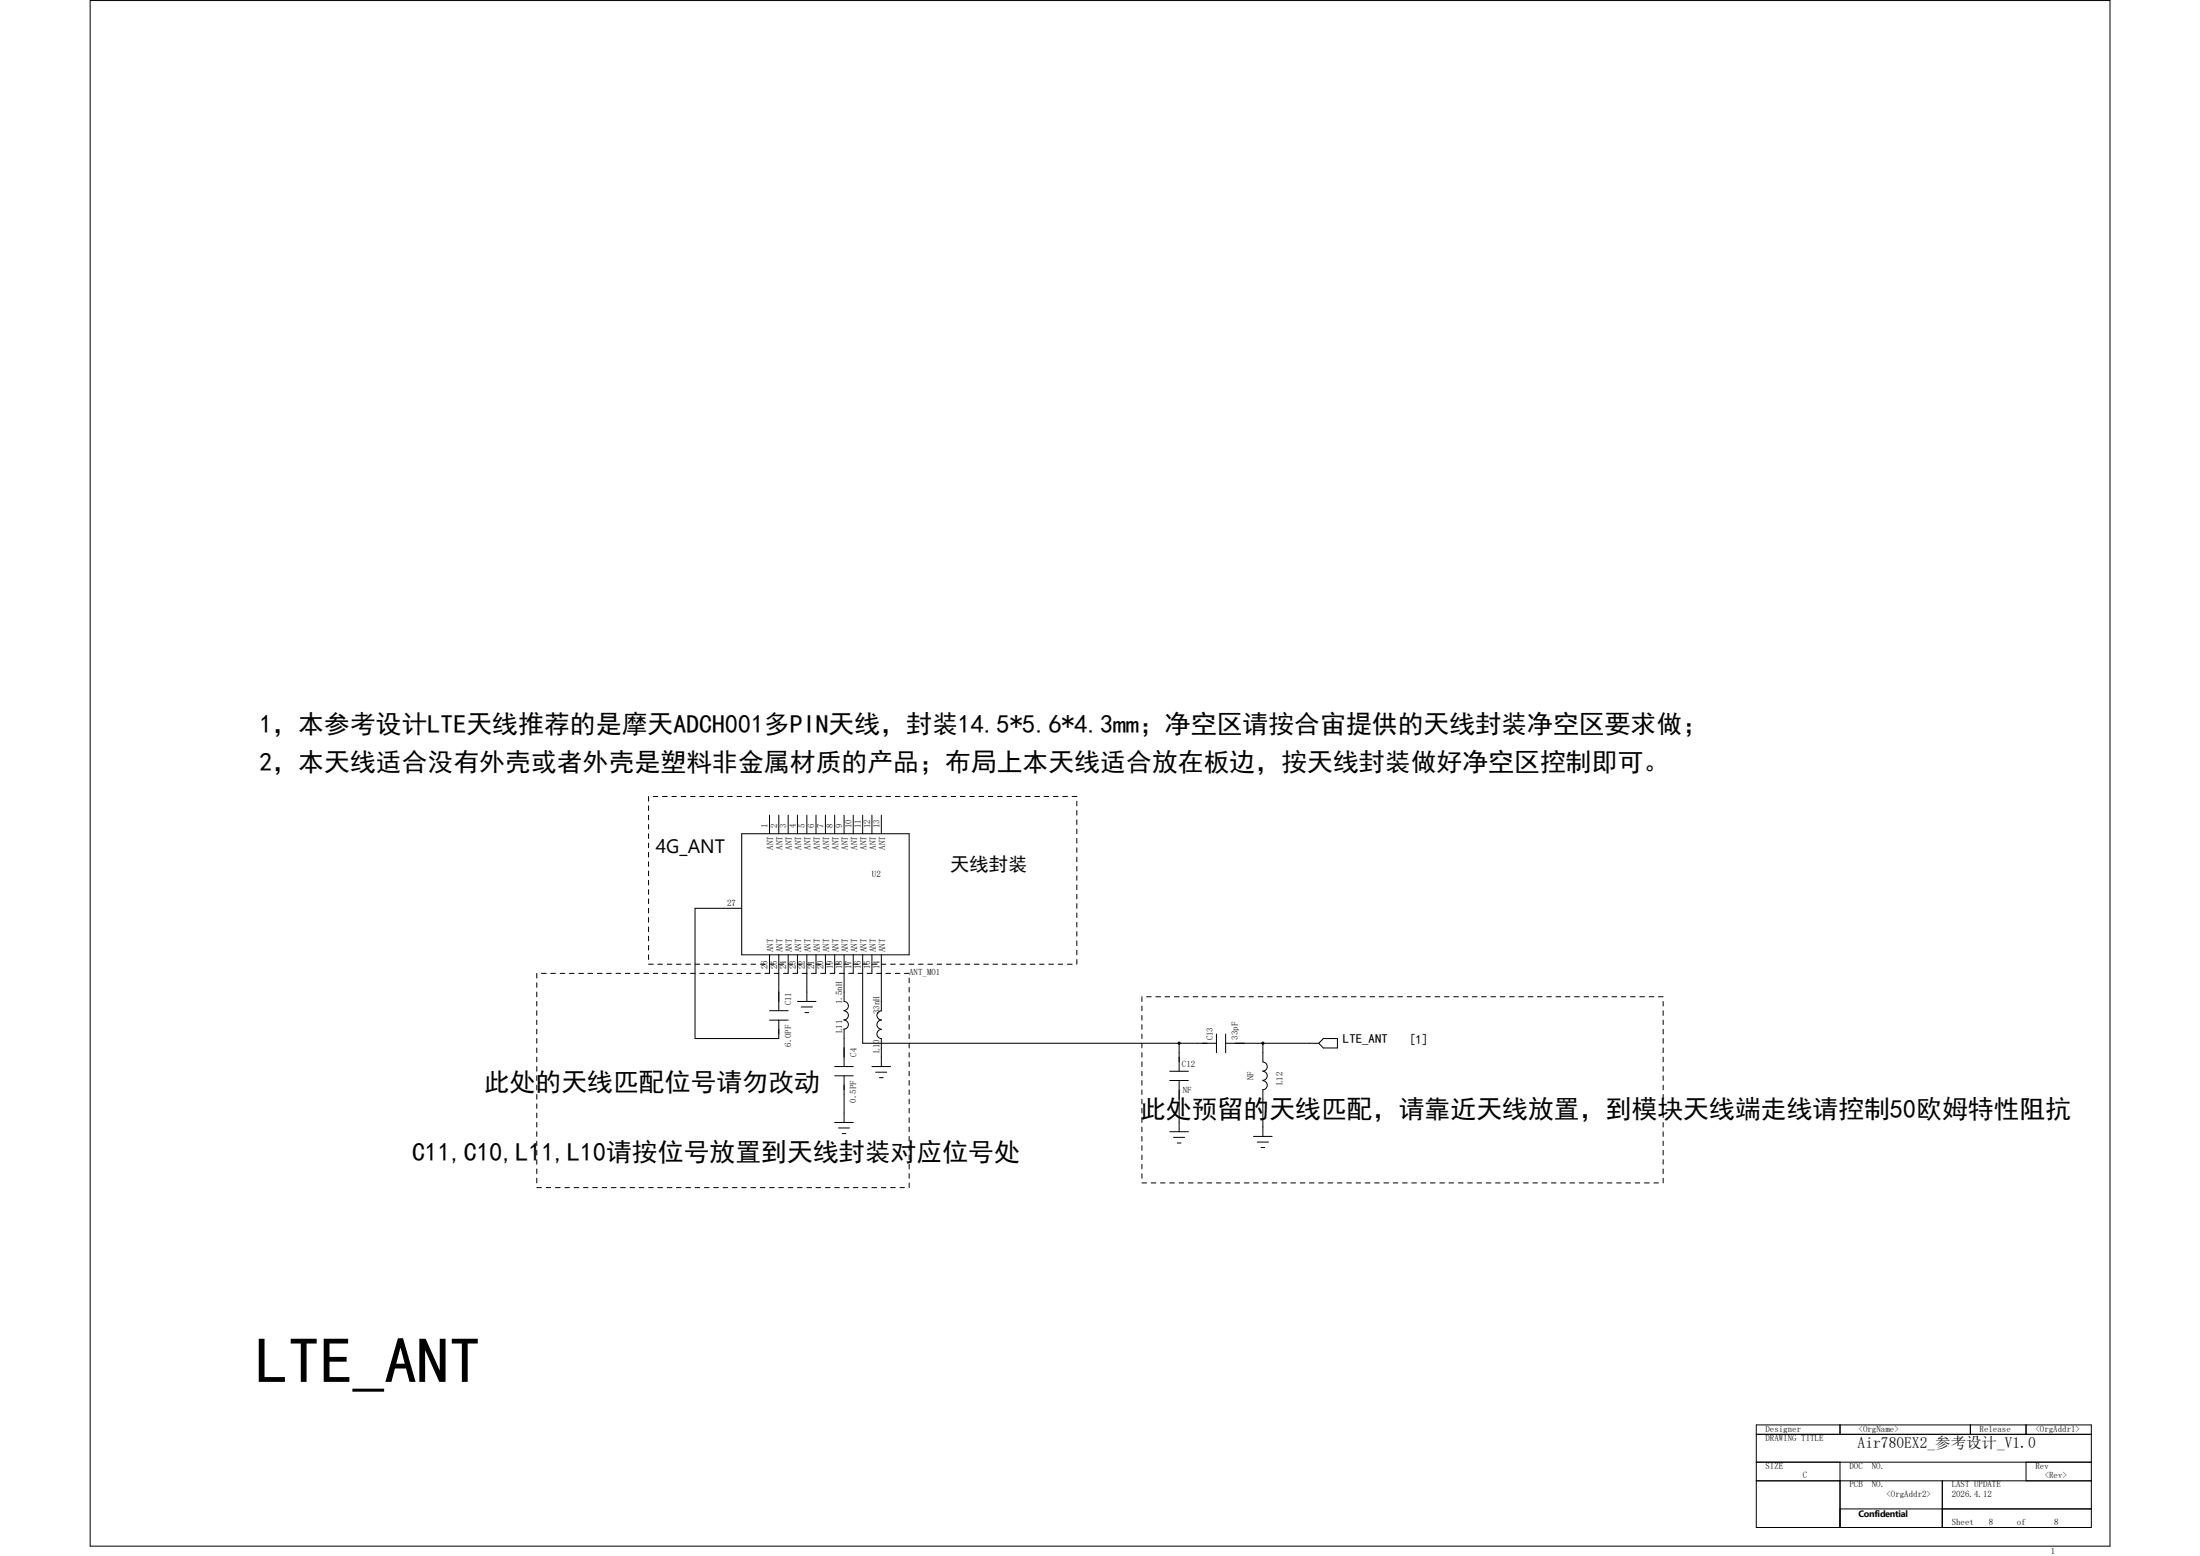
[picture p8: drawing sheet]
<svg xmlns="http://www.w3.org/2000/svg" width="297mm" height="210mm" viewBox="0 0 297 210" stroke-linecap="round" stroke-linejoin="round" font-family="sans-serif">
<g fill="none" stroke="#000" stroke-width=".14">
<path d="M12.2 .1h272.7v208.6h-272.7zM87.6 107.5v.6M87.6 108.8v.6M87.6 110v.6M87.6 111.3v.6M87.6 112.5v.7M87.6 113.8v.6M87.6 115v.7M87.6 116.3v.6M87.6 117.6v.6M87.6 118.8v.6M88.2 107.5h.6"/>
<path d="M89.4 107.5h.7M90.7 107.5h.6M91.9 107.5h.7M93.2 107.5h.6M94.5 107.5h.6M95.7 107.5h.7M97 107.5h.6M98.2 107.5h.7M99.5 107.5h.6M100.1 112.5h22.6v16.4h-22.6zM100.7 107.5h.7M102 107.5h.6"/>
<path d="M103.3 107.5h.6M103.9 110v2.5M104.5 107.5h.6M105.1 110v2.5M105.8 107.5h.6M106.4 110v2.5M107 107.5h.7M107.7 110v2.5M108.3 107.5h.6M108.9 110v2.5M109.6 107.5h.6M110.2 110v2.5"/>
<path d="M110.8 107.5h.6M111.4 110v2.5M112.1 107.5h.6M112.7 110v2.5M113.3 107.5h.7M114 110v2.5M114.6 107.5h.6M115.2 110v2.5M115.8 107.5h.7M116.5 110v2.5M117.1 107.5h.6M117.7 110v2.5"/>
<path d="M118.3 107.5h.7M119 110v2.5M119.6 107.5h.6M120.9 107.5h.6M122.1 107.5h.6M123.4 107.5h.6M124.6 107.5h.7M125.9 107.5h.6M127.1 107.5h.7M128.4 107.5h.6M129.6 107.5h.7M130.9 107.5h.6"/>
<path d="M132.2 107.5h.6M133.4 107.5h.6M134.7 107.5h.6M135.9 107.5h.7M137.2 107.5h.6M138.4 107.5h.7M139.7 107.5h.6M140.9 107.5h.7M142.2 107.5h.7M143.5 107.5h.6M144.7 107.5h.7M145.4 108.1v.7"/>
<path d="M145.4 109.4v.6M145.4 110.6v.7M145.4 111.9v.6M145.4 113.2v.6M145.4 114.4v.6M145.4 115.7v.6M145.4 116.9v.7M145.4 118.2v.6M145.4 119.4v.7M72.5 131.4v.6M72.5 132.6v.7M72.5 133.9v.6"/>
<path d="M72.5 135.2v.6M72.5 136.4v.6M72.5 137.7v.6M72.5 138.9v.7M73.1 131.4h.6M74.3 131.4h.7M75.6 131.4h.7M76.9 131.4h.6M78.1 131.4h.7M79.4 131.4h.6M80.6 131.4h.7M81.9 131.4h.6"/>
<path d="M83.2 131.4h.6M84.4 131.4h.6M85.7 131.4h.6M86.9 131.4h.7M87.6 120.1v.6M87.6 121.3v.7M87.6 122.6v.6M87.6 123.8v.7M87.6 125.1v.6M87.6 126.3v.7M87.6 127.6v.6M87.6 128.9v.6"/>
<path d="M87.6 130.1h.6M88.2 131.4h.6M88.8 130.1h.6M89.4 131.4h.7M90.1 130.1h.6M90.7 131.4h.6M91.3 130.1h.6M91.9 131.4h.7M92.6 130.1h.6M93.2 131.4h.6M93.8 130.1h.7M94.5 131.4h.6"/>
<path d="M95.1 130.1h.6M95.7 131.4h.7M96.4 130.1h.6M97 131.4h.6M97.6 130.1h.6M98.2 131.4h.7M98.9 130.1h.6M99.5 131.4h.6M100.1 130.1h.6M100.1 122.6h-6.3v17.6h11.3v-2.5M100.7 131.4h.7M101.4 130.1h.6"/>
<path d="M102 131.4h.6M102.6 130.1h.7M103.9 128.9v2.5h-.6M103.9 130.1h.6M103.9 137.7h2.5M103.9 136.4h2.5M104.5 131.4h.6M105.1 130.1h.7M105.1 128.9v7.5M106.4 128.9v2.5h-.6M106.4 130.1h.6M107.7 128.9v2.5h-.7"/>
<path d="M107.7 130.1h.6M107.7 135.2h2.5M108.2 135.9h1.5M108.3 131.4h.6M108.7 136.7h.5M108.9 130.1h.7M108.9 128.9v6.3M110.2 128.9v2.5h-.6M110.2 130.1h.6M111.4 128.9v2.5h-.6M111.4 130.1h.7M112.7 128.9v2.5h-.6"/>
<path d="M112.7 130.1h.6M113.3 131.4h.7M113.9 135.1a.6 .6 0 0 1 .6 .7 .6 .6 0 0 1-.6 .6M113.9 136.4a.6 .6 0 0 1 .6 .6 .6 .6 0 0 1-.6 .6M113.9 137.7a.6 .6 0 0 1 .6 .6 .6 .6 0 0 1-.6 .6M114 130.1h.6M114 128.9v6.3M114 138.9v5M115.2 128.9v2.5h-.6M115.2 130.1h.6M115.8 131.4h.7M116.5 130.1h.6"/>
<path d="M116.5 128.9v11.9h47.7M117.7 128.9v2.5h-.6M117.7 130.1h.6M118.3 131.4h.7M119 130.1h.6M119 128.9v7.5M119 139a.6 .6 0 0 0-.6 .6 .6 .6 0 0 0 .6 .6v3.7M119 137.7a.6 .6 0 0 0-.6 .6 .6 .6 0 0 0 .6 .6M119 136.5a.6 .6 0 0 0-.6 .5 .6 .6 0 0 0 .6 .6M119.6 131.4h.6M120.2 130.1h.7M120.9 131.4h.6"/>
<path d="M121.5 130.1h.6M122.1 131.4h.6M122.7 132v.6M122.7 133.3v.6M122.7 134.5v.7M122.7 135.8v.6M122.7 137v.7M122.7 138.3v.6M122.7 139.6v.6M122.7 130.1h.7M124 130.1h.6M125.3 130.1h.6"/>
<path d="M126.5 130.1h.6M127.8 130.1h.6M129 130.1h.6M130.3 130.1h.6M131.5 130.1h.7M132.8 130.1h.6M134 130.1h.7M135.3 130.1h.6M136.6 130.1h.6M137.8 130.1h.6M139.1 130.1h.6M140.3 130.1h.6"/>
<path d="M141.6 130.1h.6M142.9 130.1h.6M144.1 130.1h.6M145.4 120.7v.6M145.4 122v.6M145.4 123.2v.6M145.4 124.5v.6M145.4 125.7v.6M145.4 127v.6M145.4 128.2v.7M145.4 129.5v.6M154.2 134.5v.7"/>
<path d="M154.2 135.8v.6M154.2 137v.7M154.2 138.3v.6M154.2 139.6v.6M154.8 134.5h.6M156 134.5h.7M157.3 134.5h.6M158.5 134.5h.7M159.8 134.5h.6M161.1 134.5h.6M162.3 134.5h.7M163.6 134.5h.6"/>
<path d="M164.2 139.6v2.5M164.8 134.5h.7M165.5 139.6v2.5M166.1 134.5h.6M167.3 134.5h.7M168.6 134.5h.6M169.9 134.5h.6M171.1 134.5h.6M172.4 134.5h.6M173.6 134.5h.7M174.9 134.5h.6M176.2 134.5h.6"/>
<path d="M177.4 134.5h.6M178.6 134.5h.7M179.9 134.5h.7M181.2 134.5h.6M182.4 134.5h.7M183.7 134.5h.6M184.9 134.5h.7M186.2 134.5h.6M187.5 134.5h.6M188.7 134.5h.6M190 134.5h.6M191.2 134.5h.7"/>
<path d="M192.5 134.5h.6M193.7 134.5h.7M195 134.5h.6M196.2 134.5h.7M197.5 134.5h.6M198.8 134.5h.6M200 134.5h.6M201.3 134.5h.6M202.5 134.5h.7M203.8 134.5h.6M205 134.5h.7M206.3 134.5h.6"/>
<path d="M207.5 134.5h.7M208.8 134.5h.6M210.1 134.5h.6M211.3 134.5h.6M212.6 134.5h.6M213.8 134.5h.7M215.1 134.5h.6M216.4 134.5h.6M217.6 134.5h.6M218.9 134.5h.6M220.1 134.5h.7M221.4 134.5h.6"/>
<path d="M222.6 134.5h.7M223.9 134.5h.6M224.5 135.2v.6M224.5 136.4v.6M224.5 137.7v.6M224.5 138.9v.7M72.5 140.2v.6M72.5 141.4v.7M72.5 142.7v.6M72.5 143.9v.7M72.5 145.2v.6M72.5 146.5v.6"/>
<path d="M72.5 147.7v.6M72.5 149v.6M72.5 150.2v.7M72.5 151.5v.6M72.5 152.7v.7M72.5 154v.6M72.5 155.2v.7M72.5 156.5v.6M72.5 157.8v.6M72.5 159v.6M112.7 145.2h2.5M112.7 143.9h2.5"/>
<path d="M112.7 151.5h2.5M113.2 152.2h1.5M113.7 153h.5M114 145.2v6.3M117.7 143.9h2.5M118.2 144.7h1.5M118.7 145.4h.5M122.7 140.8v.6M122.7 142.1v.6M122.7 143.3v.6M122.7 144.6v.6M122.7 145.8v.7"/>
<path d="M122.7 147.1v.6M122.7 148.3v.7M122.7 149.6v.6M122.7 150.9v.6M122.7 152.1v.6M122.7 153.4v.6M122.7 154.6v.6M122.7 155.9v.6M122.7 157.1v.7M122.7 158.4v.6M122.7 159.6v.7M154.2 140.8v.6"/>
<path d="M154.2 142.1v.6M154.2 143.3v.6M154.2 144.6v.6M154.2 145.8v.7M154.2 147.1v.6M154.2 148.3v.7M154.2 149.6v.6M154.2 150.9v.6M154.2 152.1v.6M154.2 153.4v.6M154.2 154.6v.6M154.2 155.9v.6"/>
<path d="M154.2 157.1v.7M154.2 158.4v.6M154.2 159.6h.6M155.4 159.6h.6M156.7 159.6h.6M157.9 159.6h.6M157.9 144.6h2.5M157.9 145.8h2.5M157.9 152.7h2.5M158.4 153.5h1.5M158.9 154.3h.5M159.2 159.6h.6"/>
<path d="M159.2 140.8v3.8M159.2 145.8v6.9M160.4 159.6h.7M161.7 159.6h.6M163 159.6h.6M164.2 159.6h.6M165.5 159.6h.6M165.5 140.8h12.5M166.7 159.6h.6M168 159.6h.6M169.2 159.6h.7M169.2 153.4h2.5"/>
<path d="M169.7 154.1h1.5M170.2 154.9h.5M170.5 159.6h.6M170.5 140.8v2.5M170.5 147.1v6.3M170.5 145.8a.6 .6 0 0 1 .6 .7 .6 .6 0 0 1-.6 .5M170.5 144.6a.6 .6 0 0 1 .6 .6 .6 .6 0 0 1-.6 .6M170.5 143.3a.6 .6 0 0 1 .6 .6 .6 .6 0 0 1-.6 .6M171.7 159.6h.7M173 159.6h.6M174.3 159.6h.6M175.5 159.6h.7"/>
<path d="M176.8 159.6h.6M178 159.6h.6M178.6 140.2h2v1.2h-2l-.6-.6zM179.3 159.6h.6M180.6 159.6h.6M181.8 159.6h.6M183.1 159.6h.6M184.3 159.6h.6M185.6 159.6h.6M186.8 159.6h.7M188.1 159.6h.6M189.3 159.6h.7"/>
<path d="M190.6 159.6h.6M191.9 159.6h.6M193.1 159.6h.6M194.4 159.6h.6M195.6 159.6h.6M196.9 159.6h.6M198.1 159.6h.7M199.4 159.6h.6M200.6 159.6h.7M201.9 159.6h.6M203.2 159.6h.6M204.4 159.6h.6"/>
<path d="M205.7 159.6h.6M206.9 159.6h.6M208.2 159.6h.6M209.4 159.6h.7M210.7 159.6h.6M211.9 159.6h.7M213.2 159.6h.6M214.5 159.6h.6M215.7 159.6h.7M217 159.6h.6M218.2 159.6h.7M219.5 159.6h.6"/>
<path d="M220.8 159.6h.6M222 159.6h.6M223.3 159.6h.6M224.5 140.2v.6M224.5 141.4v.7M224.5 142.7v.6M224.5 143.9v.7M224.5 145.2v.6M224.5 146.5v.6M224.5 147.7v.6M224.5 149v.6M224.5 150.2v.7"/>
<path d="M224.5 151.5v.6M224.5 152.7v.7M224.5 154v.6M224.5 155.2v.7M224.5 156.5v.6M224.5 157.8v.6M224.5 159v.6M72.5 160.3h.6M73.7 160.3h.6M75 160.3h.6M76.3 160.3h.6M77.5 160.3h.6"/>
<path d="M78.8 160.3h.6M80 160.3h.6M81.3 160.3h.6M82.5 160.3h.7M83.8 160.3h.6M85 160.3h.7M86.3 160.3h.6M87.6 160.3h.6M88.8 160.3h.6M90.1 160.3h.6M91.3 160.3h.6M92.6 160.3h.6"/>
<path d="M93.8 160.3h.7M95.1 160.3h.6M96.4 160.3h.6M97.6 160.3h.6M98.9 160.3h.6M100.1 160.3h.6M101.4 160.3h.6M102.6 160.3h.7M103.9 160.3h.6M105.1 160.3h.7M106.4 160.3h.6M107.7 160.3h.6"/>
<path d="M108.9 160.3h.7M110.2 160.3h.6M111.4 160.3h.7M112.7 160.3h.6M114 160.3h.6M115.2 160.3h.6M116.5 160.3h.6M117.7 160.3h.6M119 160.3h.6M120.2 160.3h.7M121.5 160.3h.6M237.1 192.3h45.2v13.9h-45.2z"/>
<path d="M237.1 193.6h45.2M237.1 197.3h45.2M237.1 199.9h45.2M248.4 192.3v1.3M248.4 197.3v8.9M262.2 199.9v6.3M266 192.3v1.3M273.5 192.3v1.3M273.5 197.3v2.6M248.4 203.6h33.9"/>
<circle cx="159.2" cy="140.8" r=".15"/>
<circle cx="170.5" cy="140.8" r=".15"/>
</g>
<path d="M34.9 180.7h.8v5.2h2.8v.6h-3.6zM39.2 180.7h3.6v.6h-1.4v5.2h-.8v-5.2h-1.4zM43.7 180.7h3.3v.6h-2.5v1.8h2.3v.7h-2.3v2.1h2.7v.6h-3.5zM47.6 187.4h4.3v.4h-4.3zM53.7 180.6h.7l1.7 5.9h-.8l-.5-1.8h-1.5l-.5 1.8h-.8zM54 182l-.5 2h1.1zM56.6 180.7h.9l1.8 4.2 .1-4.2h.8v5.8h-.9l-1.9-4.2v4.2h-.8zM61 180.7h3.5v.6h-1.4v5.2h-.7v-5.2h-1.4z" fill="#000"/>
<g fill="#000">
<circle cx="159.2" cy="140.8" r=".15"/>
<circle cx="170.5" cy="140.8" r=".15"/>
</g>
<g font-size="3.5">
<text x="35" y="99">1，本参考设计LTE天线推荐的是摩天ADCH001多PIN天线，封装14.5*5.6*4.3mm；净空区请按合宙提供的天线封装净空区要求做；</text>
<text x="35" y="104">2，本天线适合没有外壳或者外壳是塑料非金属材质的产品；布局上本天线适合放在板边，按天线封装做好净空区控制即可。</text>
<text x="65.3" y="147.2">此处的天线匹配位号请勿改动</text>
<text x="153.9" y="150.9">此处预留的</text>
<text x="171.4" y="150.9">天线匹配，请靠近天线放置，到模块天线端走线请控制50欧姆特性阻抗</text>
<text x="55.6" y="156.7">C11,C10,L11,L10请按位号放置到天线封装对应位号处</text>
</g>
<g font-size="2.6">
<text x="88.5" y="115.2">4G_ANT</text>
<text x="128.3" y="117.6">天线封装</text>
</g>
<text font-size="2.1" x="250.8" y="195.5">Air780EX2_参考设计_V1.0</text>
<g font-size="1.7">
<text x="181.3" y="140.8">LTE_ANT</text>
<text x="190.2" y="140.9">[1]</text>
</g>
<g font-size="1.2">
<text x="103.6" y="111.8" transform="rotate(-90 103.6 111.8)">1</text>
<text x="104.9" y="111.8" transform="rotate(-90 104.9 111.8)">2</text>
<text x="106.2" y="111.8" transform="rotate(-90 106.2 111.8)">3</text>
<text x="107.4" y="111.8" transform="rotate(-90 107.4 111.8)">4</text>
<text x="108.7" y="111.8" transform="rotate(-90 108.7 111.8)">5</text>
<text x="109.9" y="111.8" transform="rotate(-90 109.9 111.8)">6</text>
<text x="111.2" y="111.8" transform="rotate(-90 111.2 111.8)">7</text>
<text x="112.4" y="111.8" transform="rotate(-90 112.4 111.8)">8</text>
<text x="113.7" y="111.8" transform="rotate(-90 113.7 111.8)">9</text>
<text x="114.9" y="111.8" transform="rotate(-90 114.9 111.8)">10</text>
<text x="116.2" y="111.8" transform="rotate(-90 116.2 111.8)">11</text>
<text x="117.5" y="111.8" transform="rotate(-90 117.5 111.8)">12</text>
<text x="118.7" y="111.8" transform="rotate(-90 118.7 111.8)">13</text>
<text x="104.4" y="114.7" transform="rotate(-90 104.4 114.7)">ANT</text>
<text x="105.6" y="114.7" transform="rotate(-90 105.6 114.7)">ANT</text>
<text x="106.9" y="114.7" transform="rotate(-90 106.9 114.7)">ANT</text>
<text x="108.2" y="114.7" transform="rotate(-90 108.2 114.7)">ANT</text>
<text x="109.4" y="114.7" transform="rotate(-90 109.4 114.7)">ANT</text>
<text x="110.7" y="114.7" transform="rotate(-90 110.7 114.7)">ANT</text>
<text x="111.9" y="114.7" transform="rotate(-90 111.9 114.7)">ANT</text>
<text x="113.2" y="114.7" transform="rotate(-90 113.2 114.7)">ANT</text>
<text x="114.5" y="114.7" transform="rotate(-90 114.5 114.7)">ANT</text>
<text x="115.7" y="114.7" transform="rotate(-90 115.7 114.7)">ANT</text>
<text x="117" y="114.7" transform="rotate(-90 117 114.7)">ANT</text>
<text x="117.7" y="118.3">U2</text>
<text x="118.2" y="114.7" transform="rotate(-90 118.2 114.7)">ANT</text>
<text x="119.5" y="114.7" transform="rotate(-90 119.5 114.7)">ANT</text>
<text x="98.2" y="122.3">27</text>
<text x="103.6" y="130.8" transform="rotate(-90 103.6 130.8)">26</text>
<text x="104.4" y="128.5" transform="rotate(-90 104.4 128.5)">ANT</text>
<text x="104.9" y="130.8" transform="rotate(-90 104.9 130.8)">25</text>
<text x="105.6" y="128.5" transform="rotate(-90 105.6 128.5)">ANT</text>
<text x="106.2" y="130.8" transform="rotate(-90 106.2 130.8)">24</text>
<text x="106.9" y="128.5" transform="rotate(-90 106.9 128.5)">ANT</text>
<text x="107.4" y="130.8" transform="rotate(-90 107.4 130.8)">23</text>
<text x="108.2" y="128.5" transform="rotate(-90 108.2 128.5)">ANT</text>
<text x="108.7" y="130.8" transform="rotate(-90 108.7 130.8)">22</text>
<text x="109.4" y="128.5" transform="rotate(-90 109.4 128.5)">ANT</text>
<text x="109.9" y="130.8" transform="rotate(-90 109.9 130.8)">21</text>
<text x="110.7" y="128.5" transform="rotate(-90 110.7 128.5)">ANT</text>
<text x="111.2" y="130.8" transform="rotate(-90 111.2 130.8)">20</text>
<text x="111.9" y="128.5" transform="rotate(-90 111.9 128.5)">ANT</text>
<text x="112.4" y="130.8" transform="rotate(-90 112.4 130.8)">19</text>
<text x="113.2" y="128.5" transform="rotate(-90 113.2 128.5)">ANT</text>
<text x="113.7" y="130.8" transform="rotate(-90 113.7 130.8)">18</text>
<text x="114.5" y="128.5" transform="rotate(-90 114.5 128.5)">ANT</text>
<text x="114.9" y="130.8" transform="rotate(-90 114.9 130.8)">17</text>
<text x="115.7" y="128.5" transform="rotate(-90 115.7 128.5)">ANT</text>
<text x="116.2" y="130.8" transform="rotate(-90 116.2 130.8)">16</text>
<text x="117" y="128.5" transform="rotate(-90 117 128.5)">ANT</text>
<text x="117.5" y="130.8" transform="rotate(-90 117.5 130.8)">15</text>
<text x="118.2" y="128.5" transform="rotate(-90 118.2 128.5)">ANT</text>
<text x="118.7" y="130.8" transform="rotate(-90 118.7 130.8)">14</text>
<text x="119.5" y="128.5" transform="rotate(-90 119.5 128.5)">ANT</text>
<text x="122.7" y="131.6">ANT_M01</text>
<text x="106.8" y="135.7" transform="rotate(-90 106.8 135.7)">C11</text>
<text x="113.7" y="135.5" transform="rotate(-90 113.7 135.5)">1.5nH</text>
<text x="118.7" y="136.9" transform="rotate(-90 118.7 136.9)">33nH</text>
<text x="106.8" y="141.3" transform="rotate(-90 106.8 141.3)">6.0PF</text>
<text x="113.7" y="139.4" transform="rotate(-90 113.7 139.4)">L11</text>
<text x="115.6" y="142.6" transform="rotate(-90 115.6 142.6)">C4</text>
<text x="118.7" y="142.1" transform="rotate(-90 118.7 142.1)">L10</text>
<text x="163.7" y="140.4" transform="rotate(-90 163.7 140.4)">C13</text>
<text x="167.1" y="140.3" transform="rotate(-90 167.1 140.3)">33pF</text>
<text x="115.6" y="148.8" transform="rotate(-90 115.6 148.8)">0.5PF</text>
<text x="159.6" y="144.1">C12</text>
<text x="159.7" y="147.5">NF</text>
<text x="169.2" y="145.8" transform="rotate(-90 169.2 145.8)">NF</text>
<text x="173.1" y="146.5" transform="rotate(-90 173.1 146.5)">L12</text>
<text x="238.3" y="193.2">Designer</text>
<text x="238.3" y="194.5">DRAWING TITLE</text>
<text x="250.9" y="193.2">&lt;OrgName&gt;</text>
<text x="267.2" y="193.2">Release</text>
<text x="274.8" y="193.2">&lt;OrgAddr1&gt;</text>
<text x="238.3" y="198.2">SIZE</text>
<text x="243.4" y="199.5">C</text>
<text x="249.7" y="198.2">DOC</text>
<text x="249.7" y="200.7">PCB</text>
<text x="252.7" y="198.2">NO.</text>
<text x="252.7" y="200.7">NO.</text>
<text x="254.7" y="202">&lt;OrgAddr2&gt;</text>
<text x="263.5" y="200.7">LAST UPDATE</text>
<text x="263.5" y="202">2026.4.12</text>
<text x="274.8" y="198.2">Rev</text>
<text x="276" y="199.5">&lt;Rev&gt;</text>
<text x="250.9" y="204.8">Confidential</text>
<text x="263.5" y="205.8">Sheet</text>
<text x="268.5" y="205.8">8</text>
<text x="272.3" y="205.8">of</text>
<text x="276.9" y="209.8">1</text>
<text x="277.3" y="205.8">8</text>
</g>
</svg>
